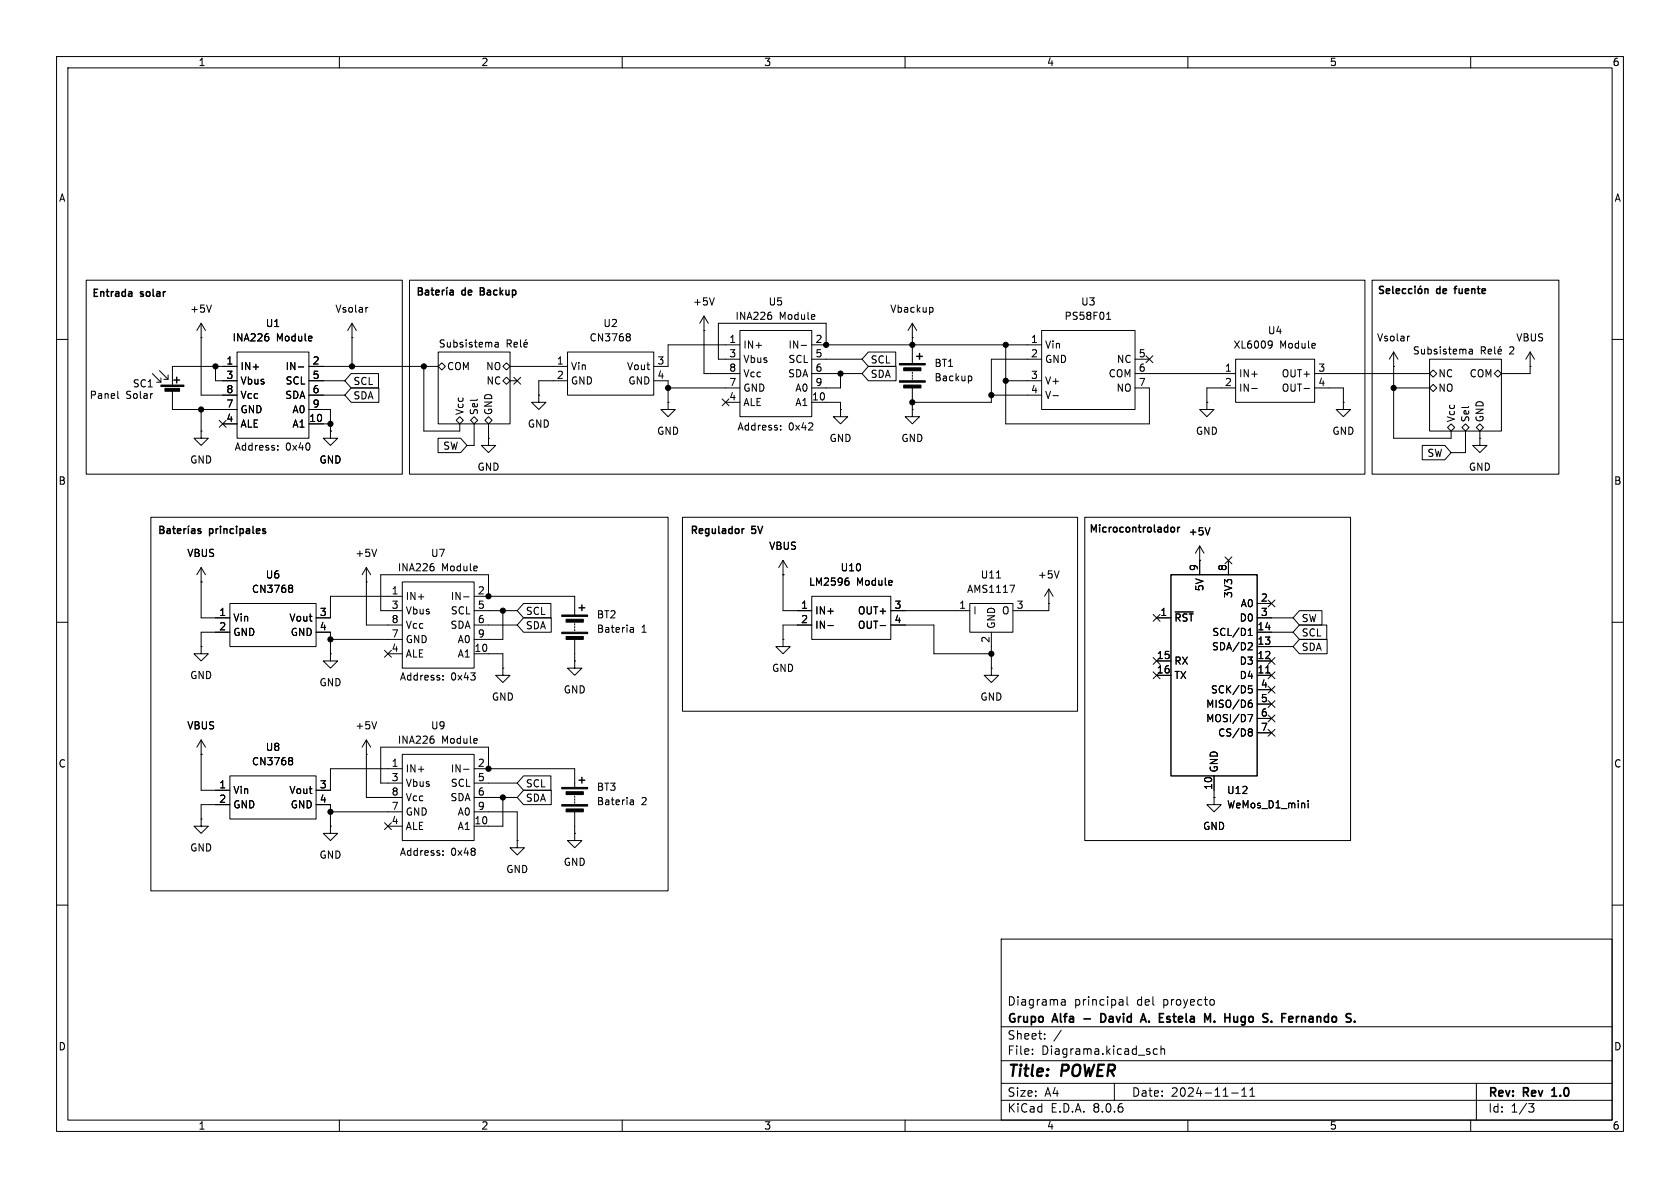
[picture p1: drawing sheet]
<svg xmlns="http://www.w3.org/2000/svg" width="297mm" height="210mm" viewBox="0 0 297 210" stroke-linecap="round" stroke-linejoin="round" font-family="sans-serif">
<g fill="none" stroke="#000" stroke-width=".18">
<path d="M10 10h277v190h-277zM12 12h273v186h-273zM60 10v2M110 10v2M160 10v2M210 10v2M260 10v2M10 60h2M15.2 49.5h55.9v34.3h-55.9zM35.6 59.7h.1M35.6 57.2v12.7h6.3M35.6 57.2l-.8 1.2"/>
<path d="M35.6 57.2l.7 1.2M37.4 53.9l-.4 1.3M47.4 59.5l.1 .2-.1 .5M62.2 59.7h.1M62.2 57.2l-.7 1.2M62.2 57.2v7.6M62.2 57.2l.8 1.2M65 54.3l-.2 .1M72.4 49.5h168.9v34.3h-168.9zM110.9 59h.3l.2 .2-.2 .3M110.9 59.5h.3M111.2 59.5l.2 .3v.2l-.1 .2-.4 .1"/>
<path d="M124.5 58.4h.1M124.5 55.9v10.1h6.3M124.5 55.9l-.8 1.3M124.5 55.9l.7 1.3M126.3 52.6l-.4 1.3M130.8 58.4h12.7v15.3h-12.7zM136.3 55.7l.1 .2-.1 .5M161.3 59.7h.1M161.3 57.2l-.8 1.2M161.3 57.2v7.1M161.3 57.2l.8 1.2M164.7 54.3l.2 .3v.3l-.2 .3"/>
<path d="M184.1 58.4h16.6v14h-16.6zM195.6 56.5h.8M195.6 55.6l.4-.4v1.3M242.6 49.5h33v34.3h-33zM249.2 59.4l-.2 .1M285 60h2M20.8 69.2v1l.2 .2M26.9 66l1.5 1.6M28.2 65.5l1.5 1.6M28.4 66.8v.8h-.7M29.7 66.3v.8h-.7M30.5 69.1v3.3h11.4"/>
<path d="M35.6 76.2v1.3h1.2l-1.2 1.2-1.3-1.2h1.3M35.6 76.2h.1M35.6 72.4v3.8M38.1 64.8v2.5h3.8M38.8 74.3l1.2 1.2M39.4 74.9h2.5M40 74.3l-1.2 1.2M41.9 62.2h12.7v15.3h-12.7zM41.9 64.8h-11.4v3.3M49.1 79.5v.1M49.1 78.8v.1M52.7 64.9h1"/>
<path d="M54.6 64.8h22.9M54.6 74.9h3.8M54.6 67.3h6.4M54.6 69.9h6.4M54.6 72.4h3.8v3.8M58.4 76.2v1.3h1.3l-1.3 1.2-1.3-1.2h1.3M58.4 76.2h.1M62.1 68.6h4.9v2.5h-4.9l-1.1-1.2zM62.1 66h4.8v2.6h-4.8l-1.1-1.3zM74.9 64.8v11.4h6.4v-1.3M77.4 77.5h4l1.1 1.2-1.1 1.3h-4zM77.5 62.2h12.7v12.7h-12.7z"/>
<path d="M77.5 64.8l.6-.7 .6 .7-.6 .6zM80.6 74.3l.7-.6 .6 .6-.6 .6zM83.2 74.3l.6-.6 .7 .6-.7 .6zM83.8 74.9v3.8h-1.3M85.7 74.3l.7-.6 .6 .6-.6 .6zM86.4 77.5v1.2h1.2l-1.2 1.3-1.3-1.3h1.3M86.4 77.5h.1M86.4 74.9v2.6M87.5 60.6h.5l.1 .8M88.1 60.8l-.4 .1-.2 .2 .2 .3 .4-.1M88.9 67.3l.6-.6 .7 .6-.7 .6zM88.9 64.8l.6-.7 .7 .7-.7 .6z"/>
<path d="M89.7 60.8l.6-.1 .1-.2-.1-.3-.6-.1v1.3M90 60.8l.4 .6M90.2 64.8h10.1M90.2 67.3h1.2M90.8 66.7l1.2 1.2M90.9 60.9l.6-.1-.1-.2-.3-.1-.2 .2v.6h.5M92 60.1v1.1l.2 .2M92 66.7l-1.2 1.2M92.6 60.9l.6-.1v-.2l-.4-.1-.2 .2 .1 .6h.5M93.1 60l-.2 .2M95.2 69.9v1.2h1.3l-1.3 1.3-1.2-1.3h1.2M95.2 69.9h.1"/>
<path d="M100.3 62.2h15.3v7.7h-15.3zM100.3 67.3h-5.1v2.6M115.6 67.3h2.5v3.8M118.1 71.1v1.3h1.3l-1.3 1.3-1.3-1.3h1.3M118.1 71.1h.1M118.1 68.6h12.7M127.7 70.5l1.2 1.2M128.3 71.1h2.5M128.9 70.5l-1.2 1.2M130.8 61h-12.7v3.8h-2.5M138 75.9v.1M138 75.2v.2"/>
<path d="M141.6 61.1h1M143.5 61h40.6M143.5 71.1h5.1v1.3M143.5 63.5h8.9M143.5 66h8.9M146 61v-3.8h-19v6.3h3.8M148.6 72.4v1.3h1.3l-1.3 1.2-1.3-1.2h1.3M148.6 72.4h.1M148.6 66v2.6h-5.1M153.5 64.8h4.9v2.5h-4.9l-1.1-1.3zM153.5 62.2h4.9v2.6h-4.9l-1.1-1.3zM161.3 72.4v1.3h1.3l-1.3 1.2-1.3-1.2h1.3"/>
<path d="M161.3 72.4h.1M161.3 65.8v.2M161.3 66.3v.2M161.3 66.8v.3M161.3 68.6v3.8M171.3 66.5h.3l.2 .2-.1 .5-.4 .1M175.3 69.9h8.8M177.8 61v13.9h25.4v-6.3h-2.5M177.8 67.3h6.3M184.1 63.5h-8.8v7.6h-14M186.1 69.9h1M200.7 63.5h2.5"/>
<path d="M200.7 66h17.7M202.6 62.9l1.2 1.2M203.8 62.9l-1.2 1.2M213.4 71.1v1.3h1.2l-1.2 1.3-1.3-1.3h1.3M213.4 71.1h.1M218.4 63.5h14v7.6h-14zM218.4 68.6h-5v2.5M221.3 68.7h1M224.4 60.3l.5 .1a.84 .84 0 0 1-.4 1.1M224.9 60.8l-.1 .2-.4 .1M230.5 68.7h1M232.4 66h20.3"/>
<path d="M232.4 68.6h5.1v2.5M237.5 71.1v1.3h1.3l-1.3 1.3-1.3-1.3h1.3M237.5 71.1h.1M246.4 64.8h.1M246.4 62.2l-.8 1.3M246.4 62.2v15.3h10.1v-1.3M246.4 62.2l.7 1.3M246.4 68.6h6.3M251.4 78.7h4l1.1 1.3-1.1 1.3h-4zM252.7 63.5h12.7v12.7h-12.7zM252.7 66l.7-.6 .6 .6-.6 .7zM252.7 68.6l.7-.7 .6 .7-.6 .6z"/>
<path d="M255.9 75.6l.6-.7 .7 .7-.7 .6zM258.4 75.6l.7-.7 .6 .7-.6 .6zM259.1 76.2v3.8h-2.6M259.8 61.8h.4l.1 .8M260.3 62l-.4 .1-.2 .2 .2 .3 .4-.1M261 75.6l.6-.7 .7 .7-.7 .6zM261.6 77.5v1.2h1.3l-1.3 1.3-1.3-1.3h1.3M261.6 77.5h.1M261.6 76.2v1.3M261.9 62l.6-.1 .1-.2-.1-.3-.6-.1v1.3M262.2 62l.4 .6M263.1 62.2l.6-.2-.1-.2-.3-.1-.2 .2v.6h.5"/>
<path d="M264.2 66l.6-.6 .6 .6-.6 .7zM264.2 61.3v1.1l.2 .2M264.8 62.2l.6-.2v-.2l-.4-.1-.2 .2 .1 .6h.5M265.3 61.2l-.2 .2M270.5 64.8h.1M270.5 62.2l-.8 1.3M270.5 62.2v3.8h-5.1M270.5 62.2l.8 1.3M26.7 91.4h91.4v66.1h-91.4zM66.6 97.1l-.4 1.3M120.6 91.4h69.9v34.3h-69.9zM138.4 99.1v8.9h5.1"/>
<path d="M138.4 99.1l-.7 1.2M138.4 99.1l.8 1.2M191.8 91.4h47v57.2h-47zM212.1 99.1h.1M212.1 96.5l-.8 1.3M212.1 96.5v5.1M212.1 96.5l.8 1.3M213.9 93.3l-.4 1.3M216.6 98.5l1.2 1.2M217.2 99.1v2.5M217.8 98.5l-1.2 1.2M10 110h2"/>
<path d="M35.6 114.3v1.3h1.2l-1.2 1.2-1.3-1.2h1.3M35.6 114.3h.1M35.6 102.9h.1M35.6 100.3v8.9h5M35.6 100.3l-.8 1.3M35.6 100.3l.7 1.3M40.6 106.7h15.3v7.6h-15.3zM40.6 111.8h-5v2.5M51.3 103.4h.2l.2 .3-.2 .3M51.3 104h.2M51.5 104l.2 .2v.3l-.1 .2h-.3M55.9 111.8h2.5v3.8"/>
<path d="M58.4 115.6v1.2h1.3l-1.3 1.3-1.3-1.3h1.3M58.4 115.6h.1M58.4 113h12.7M64.8 102.9h.1M64.8 100.3v10.2h6.3M64.8 100.3l-.8 1.3M64.8 100.3l.7 1.3M68 115l1.2 1.2M68.6 115.6h2.5M69.2 115l-1.2 1.2M71.1 102.9h12.7v15.2h-12.7zM71.1 105.4h-12.7v3.8h-2.5"/>
<path d="M76.6 100.2l.1 .2-.1 .4M78.3 119.4v.2M81.9 105.5h1M83.8 105.4h17.8v3.3M83.8 115.6h5.1v2.5M83.8 108h7.6M83.8 110.5h7.6M86.4 105.4v-3.8h-19.1v6.4h3.8M88.9 118.1v1.3h1.3l-1.3 1.3-1.3-1.3h1.3M88.9 118.1h.1M88.9 108v5h-5.1M92.6 106.7h4.8v2.5h-4.8l-1.2-1.2z"/>
<path d="M92.6 109.2h4.9v2.6h-4.9l-1.2-1.3zM101.6 116.8v1.3h1.3l-1.3 1.3-1.3-1.3h1.3M101.6 116.8h.1M101.6 110.2v.3M101.6 110.7v.3M101.6 111.3v.2M101.6 113v3.8M111.6 110.9l.3 .1 .1 .8M112 111.7l-.4 .1M112 111.2l-.4 .1M138.4 101.6h.1M138.4 113v1.3h1.3l-1.3 1.3-1.2-1.3h1.2"/>
<path d="M138.4 113h.1M143.5 105.4h14v7.6h-14zM143.5 110.5h-5.1v2.5M146.4 110.6h.9M149.7 102.2h.3M149.9 102.7l.2 .2v.3l-.2 .2M155.6 110.6h1M157.5 110.5h7.6v5.1h10.2M157.5 108h13.9M171.4 106.7h7.7v5.1h-7.7zM175.3 118.1v1.3h1.2l-1.2 1.3-1.3-1.3h1.3M175.3 118.1h.1"/>
<path d="M175.3 111.8v6.3M176.2 102.2h.7M178.5 103.4h.9l-.6 1.3M185.4 106.7h.1M185.4 104.1v3.9h-6.3M185.4 104.1l-.7 1.3M185.4 104.1l.8 1.3M187.2 100.9l-.4 1.3M203.9 118.8l1.2 1.2M203.9 108.6l1.2 1.2M203.9 116.2l1.2 1.2M204.5 109.2h2.5"/>
<path d="M204.5 119.4h2.5M204.5 116.8h2.5M205.1 118.8l-1.2 1.2M205.1 108.6l-1.2 1.2M205.1 116.2l-1.2 1.2M207.7 108.2h3.2M220.7 112.3h.7M220.7 111.4l.3-.3v1.2M220.9 113.6l.4 .1 .1 .3-.8 .9h.8M222.2 109.2h6.4M222.2 111.8h6.4M222.2 119.4h2.6"/>
<path d="M222.2 116.8h2.6M222.2 114.3h6.4M222.2 106.7h2.6M223.8 119h.7M224.2 116.2l1.2 1.2M224.2 106.1l1.2 1.2M224.2 118.8l1.2 1.2M225.4 116.2l-1.2 1.2M225.4 106.1l-1.2 1.2M225.4 118.8l-1.2 1.2M229.7 107.9h4v2.6h-4l-1.1-1.3zM229.7 110.5h4.9v2.5h-4.9l-1.1-1.2z"/>
<path d="M229.7 113h4.9v2.6h-4.9l-1.1-1.3zM285 110h2M35.6 133.4h.1M35.6 130.8l-.8 1.3M35.6 130.8v8.9h5M35.6 130.8l.7 1.3M40.6 137.2h15.3v7.6h-15.3zM51.3 133.9h.2l.2 .3-.2 .3M51.3 134.5h.2M51.5 134.5l.2 .2v.3l-.1 .1-.3 .1M64.8 133.4h.1M64.8 130.8v10.2h6.3"/>
<path d="M64.8 130.8l-.8 1.3M64.8 130.8l.7 1.3M66.6 127.6l-.4 1.2M71.1 133.4h12.7v15.2h-12.7zM71.1 135.9h-12.7v3.8h-2.5M76.6 130.7l.1 .1-.1 .5M78.3 120.1v.1M81.9 136h1M83.8 135.9h17.8v3.3M83.8 138.4h7.6M86.4 135.9v-3.8h-19.1v6.3h3.8M92.6 139.7h4.9v2.5h-4.9l-1.2-1.2z"/>
<path d="M92.6 137.2h4.8v2.5h-4.8l-1.2-1.3zM214.6 137.2v3.8M220.6 126.3h.9l-.6 1.3M220.7 121.2h.6M220.9 121.7h.3l.2 .3-.1 .4-.4 .1M220.9 124.3h.4l.1 .2-.1 .4-.4 .1M220.9 128.8h.3l.2 .3-.2 .3M220.9 129.4h.3M221.2 129.4l.2 .2v.3l-.1 .2h-.4M221.3 123.8h-.4M222.2 121.9h2.6M222.2 124.5h2.6"/>
<path d="M222.2 127h2.6M222.2 129.5h2.6M224.2 121.3l1.2 1.2M224.2 123.9l1.2 1.2M224.2 126.4l1.2 1.2M224.2 128.9l1.2 1.2M225.4 121.3l-1.2 1.2M225.4 123.9l-1.2 1.2M225.4 126.4l-1.2 1.2M225.4 128.9l-1.2 1.2M10 160h2M35.6 144.8v1.3h1.2l-1.2 1.2-1.3-1.2h1.3"/>
<path d="M35.6 144.8h.1M40.6 142.2h-5v2.6M55.9 142.2h2.5v3.9M58.4 146.1v1.2h1.3l-1.3 1.3-1.3-1.3h1.3M58.4 146.1h.1M58.4 143.5h12.7M68 145.4l1.2 1.3M68.6 146.1h2.5M69.2 145.4l-1.2 1.3M78.3 150.4v.1M78.3 151.1v.1M83.8 141h7.6"/>
<path d="M83.8 143.5h7.6v5.1M88.9 141v5.1h-5.1M91.4 148.6v1.3h1.3l-1.3 1.2-1.2-1.2h1.2M91.4 148.6h.1M101.6 147.3v1.3h1.3l-1.3 1.3-1.3-1.3h1.3M101.6 147.3h.1M101.6 140.7v.3M101.6 141.2v.3M101.6 141.7v.3M101.6 143.5v3.8M111.6 141.4l.3 .1 .1 .7M112 142.2h-.4"/>
<path d="M112 141.7l-.4 .1M214.6 141v1.2h1.3l-1.3 1.3-1.2-1.3h1.2M214.6 141h.1M231.3 141.5v.2M231.3 142v.8M285 160h2M177 166h108v32h-108zM187.7 176.8h.5l.1 .9M187.7 177.6h.6M188.3 177.1l-.6 .1M198 176.7l.5 .1v.9M198.5 177.6l-.5 .1"/>
<path d="M198.5 177.1h-.5M199.2 176.2v1.3l.3 .2M214.4 176.7l.3 .3v.4l-.3 .3M60 198v2M110 198v2M160 198v2M177 194.5h108M177 191.5h108M177 187.5h108M177 181.5h108M182.5 186.3v.1M182.5 185.5v.1"/>
<path d="M184.7 183.6v.1M184.7 182.8v.1M187.6 182.1l-1.3 2M197 191.5v3M204.6 185.5l-.4-.1-.3 .3v.4l.1 .2h.6M205.2 185.5l.3-.1 .3 .1 .1 .9M205.2 184.9v1.5M210 198v2M217.7 193.2h1.2M219.5 193.8h.9M219.5 192.7l.5-.4v1.5M221 193.8h.8"/>
<path d="M221 192.7l.4-.4v1.5M260 198v2M261 191.5v6.5M270.2 195.1h1l-.5 .6 .4 .1 .1 .5-.3 .3h-.4"/>
</g>
<g fill="none" stroke="#000" stroke-width=".3">
<path d="M195.3 179.4l-.3-.2h-.4v1.5h.4l.3-.2M202.1 179.2l.5 1.5M206.3 179.8h.5M219.7 179.7l-.3 .3v.4l.3 .3M226.6 179.9h.5M227.3 179.2h-.7v1.5M230.1 179.8l.2-.1 .4 .1 .1 .9M201.8 180.3h.7M206.3 180.1l.4 .1 .2 .2M206.9 180.5l-.2 .2-.4-.1M214.7 180.5v.2M219.5 181.1l.1 .1"/>
<path d="M274.3 193.8h.9M274.5 192.6l-.2 .1"/>
</g>
<g fill="#000" stroke="#000" stroke-width=".18">
<path d="M28.4 68.1h4.1v.2h-4.1zM29.2 68.7h2.5v.5h-2.5zM159 67.3h4.6v.3h-4.6zM159 64.3h4.6v.2h-4.6zM159.8 68.1h3v.5h-3zM159.8 65h3v.5h-3zM99.3 111.8h4.6v.2h-4.6zM99.3 108.7h4.6v.3h-4.6zM100.1 112.5h3v.5h-3zM100.1 109.5h3v.5h-3zM99.3 139.2h4.6v.2h-4.6zM100.1 140h3v.5h-3z"/>
<path d="M99.3 142.2h4.6v.3h-4.6zM100.1 143h3v.5h-3z"/>
<circle cx="35.6" cy="72.4" r=".46"/>
<circle cx="38.1" cy="64.8" r=".46"/>
<circle cx="58.4" cy="74.9" r=".46"/>
<circle cx="62.2" cy="64.8" r=".46"/>
<circle cx="74.9" cy="64.8" r=".46"/>
<circle cx="118.1" cy="68.6" r=".46"/>
<circle cx="146" cy="61" r=".46"/>
<circle cx="148.6" cy="66" r=".46"/>
<circle cx="161.3" cy="61" r=".46"/>
<circle cx="161.3" cy="71.1" r=".46"/>
<circle cx="175.3" cy="69.9" r=".46"/>
<circle cx="177.8" cy="67.3" r=".46"/>
<circle cx="177.8" cy="61" r=".46"/>
<circle cx="246.4" cy="68.6" r=".46"/>
<circle cx="58.4" cy="113" r=".46"/>
<circle cx="86.4" cy="105.4" r=".46"/>
<circle cx="88.9" cy="108" r=".46"/>
<circle cx="175.3" cy="115.6" r=".46"/>
<circle cx="86.4" cy="135.9" r=".46"/>
<circle cx="58.4" cy="143.5" r=".46"/>
<circle cx="88.9" cy="141" r=".46"/>
</g>
<g fill="none" stroke="#000" stroke-width=".25">
<path d="M23.3 51.6v.8M23.3 52.3l-.1 .1M23.3 51.8l-.1 .1M74 50.9h.4l.2 .2-.2 .4 .2 .1 .1 .3-.3 .2h-.4zM74 51.5h.4M75.2 51.4h.5l.1 .7M75.8 51.6l-.4 .1-.2 .1 .2 .3h.4M76.2 51.3h.5M76.4 50.9v1.1l.3 .1M77 51.7l.7-.1-.1-.2-.4-.1-.2 .2 .1 .6h.5M78.2 51.3v.8M78.6 51.3l-.4 .2"/>
<path d="M79 51.3v.8M79.1 50.8l-.2 .2M79.6 51.4h.5v.7M80.1 51.6l-.4 .1-.2 .1 .2 .3h.4M84.9 50.9h.4l.3 .2-.3 .4 .3 .1v.3l-.2 .2h-.5zM84.9 51.5h.4M86.2 51.4h.5v.7M86.7 51.6l-.4 .1-.2 .1 .2 .3h.4M87.9 51.4l-.4-.1-.2 .2 .1 .6h.5M88.4 50.9v1.2M88.5 51.7l.4 .4M88.9 51.3l-.5 .5"/>
<path d="M89.4 51.3l.1 .8h.3l.2-.1M90 51.3v.8M90.6 51.4l.4-.1 .2 .2-.1 .6h-.5M90.6 51.3v1.3M244.6 50.7l-.5-.1-.2 .1v.4l.6 .2 .1 .3-.3 .3-.4-.1M245.1 51.5l.6-.2-.1-.2-.3-.1-.2 .2v.6h.5M246.2 50.6v1.1l.2 .2M246.8 51.5l.6-.2v-.2l-.4-.1-.2 .2 .1 .6h.5M248.5 51.1l-.3-.1-.3 .3 .1 .5h.5M249.6 51.1l-.4-.1-.2 .3 .1 .5h.5M250.2 50.6v.1M250.2 51v.9"/>
<path d="M250.8 51.2l.1-.2 .4 .2 .1 .4-.2 .2-.3 .1-.1-.1zM251.2 50.6l-.2 .1M251.9 51.2l.2-.2 .3 .1 .1 .8M251.9 51v.9M257 51h.5M257.5 50.6l-.3 .2v1.1M258 51v.8l.3 .1 .2-.1M258.5 51v.9M259 51.5l.6-.2v-.2l-.4-.1-.2 .2 .1 .6h.5M260.2 51.2l.2-.2 .3 .1v.8M260.2 51v.9M261.2 51h.4"/>
<path d="M261.3 50.6v1.1l.3 .2M262 51.5l.6-.2v-.2l-.4-.1-.2 .2 .1 .6h.5M30.7 67.2h1M31.2 66.7v1M162.1 63h1M162.6 62.5v1M28.3 93h.4l.2 .3-.2 .3 .2 .2 .1 .3-.2 .2h-.5zM28.3 93.6h.4M29.5 93.5h.5l.1 .8M30.1 93.8h-.4l-.2 .2 .2 .3 .4-.1M30.5 93.5h.5M30.7 93v1.1l.3 .2"/>
<path d="M31.4 93.9l.6-.1-.1-.3h-.4l-.1 .1v.6h.5M32.5 93.5v.8M32.9 93.5l-.4 .2M33.3 93.5v.8M33.4 93l-.2 .2M33.9 93.5h.5v.8M34.4 93.8h-.4l-.2 .2 .2 .3 .4-.1M35.5 93.5h-.3l-.2 .1 .1 .2 .4 .1v.3h-.5M46.8 93.9l.2 .2-.2 .2M46.8 93.5h.1M131.5 93.5l-.3 .2M207.5 93.3l.1 .1-.1 .6"/>
<path d="M208.2 93.2v.9M208.6 93.2l-.4 .2M102.4 107.4h1M102.9 106.9v1.1M207 101.6h15.2v35.6h-15.2zM102.4 137.9h1M102.9 137.4v1"/>
</g>
<g font-size="2.8">
<text x="178" y="190.9">Title:</text>
<text x="187.7" y="190.9">POWER</text>
</g>
<g font-size="2.1">
<text x="178" y="178">Diagrama</text>
<text x="189.9" y="178">principal</text>
<text x="201" y="178">del</text>
<text x="205.8" y="178">proyecto</text>
<text x="178" y="184">Sheet:</text>
<text x="178" y="181.2">Grupo</text>
<text x="186.2" y="181.2">Alfa</text>
<text x="192.3" y="181.2">-</text>
<text x="195.9" y="181.2">David</text>
<text x="203.7" y="181.2">A.</text>
<text x="207.4" y="181.2">Estela</text>
<text x="216" y="181.2">M.</text>
<text x="220.2" y="181.2">Hugo</text>
<text x="227.6" y="181.2">S.</text>
<text x="231.5" y="181.2">Fernando</text>
<text x="178" y="186.7">File:</text>
<text x="184.1" y="186.7">Diagrama.kicad_sch</text>
<text x="178" y="196.9">KiCad</text>
<text x="178" y="194.1">Size:</text>
<text x="184.7" y="194.1">A4</text>
<text x="185.7" y="196.9">E.D.A.</text>
<text x="193.3" y="196.9">8.0.6</text>
<text x="200" y="194.1">Date:</text>
<text x="207" y="194.1">2024-11-11</text>
<text x="263" y="194.3">Rev:</text>
<text x="263" y="196.9">Id:</text>
<text x="267.1" y="196.9">1/3</text>
<text x="269.4" y="194.3">Rev</text>
<text x="275.1" y="194.3">1.0</text>
</g>
<g font-size="1.8">
<text x="35" y="11.9">1</text>
<text x="85" y="11.9">2</text>
<text x="135" y="11.9">3</text>
<text x="185" y="11.9">4</text>
<text x="235" y="11.9">5</text>
<text x="285" y="11.9">6</text>
<text x="10.3" y="35.9">A</text>
<text x="285.3" y="35.9">A</text>
<text x="16.1" y="52.8">Entrada</text>
<text x="24.8" y="52.8">solar</text>
<text x="81.7" y="52.6">de</text>
<text x="254" y="52.3">de</text>
<text x="33.5" y="55.5">+5V</text>
<text x="46.9" y="58">U1</text>
<text x="59.2" y="55.5">Vsolar</text>
<text x="106.6" y="58">U2</text>
<text x="122.4" y="54.2">+5V</text>
<text x="129.9" y="56.7">INA226</text>
<text x="135.8" y="54.2">U5</text>
<text x="137.7" y="56.7">Module</text>
<text x="157.3" y="55.5">Vbackup</text>
<text x="188.1" y="56.7">PS58F01</text>
<text x="191" y="54.2">U3</text>
<text x="224.1" y="59.3">U4</text>
<text x="39.9" y="64.5">1</text>
<text x="41" y="60.6">INA226</text>
<text x="42.4" y="65.6">IN+</text>
<text x="48.8" y="60.6">Module</text>
<text x="50.4" y="65.6">IN-</text>
<text x="55.2" y="64.5">2</text>
<text x="77.5" y="61.5">Subsistema</text>
<text x="78.9" y="65.6">COM</text>
<text x="85.8" y="65.6">NO</text>
<text x="98.4" y="64.5">1</text>
<text x="100.8" y="65.6">Vin</text>
<text x="104.1" y="60.6">CN3768</text>
<text x="110.7" y="65.6">Vout</text>
<text x="116.1" y="64.5">3</text>
<text x="128.8" y="60.7">1</text>
<text x="128.8" y="63.2">3</text>
<text x="128.8" y="65.8">8</text>
<text x="131.3" y="61.8">IN+</text>
<text x="131.3" y="64.4">Vbus</text>
<text x="139.3" y="61.8">IN-</text>
<text x="139.3" y="64.4">SCL</text>
<text x="144.1" y="60.7">2</text>
<text x="144.1" y="63.2">5</text>
<text x="144.1" y="65.8">6</text>
<text x="153.8" y="64.5">SCL</text>
<text x="165.1" y="65.1">BT1</text>
<text x="182.2" y="60.7">1</text>
<text x="182.2" y="63.2">2</text>
<text x="184.7" y="61.8">Vin</text>
<text x="184.7" y="64.4">GND</text>
<text x="197.3" y="64.4">NC</text>
<text x="201.2" y="63.2">5</text>
<text x="201.2" y="65.8">6</text>
<text x="216.5" y="65.8">1</text>
<text x="218" y="61.8">XL6009</text>
<text x="226.2" y="61.8">Module</text>
<text x="233" y="65.8">3</text>
<text x="243.3" y="60.6">Vsolar</text>
<text x="249.7" y="62.7">Subsistema</text>
<text x="267" y="62.7">2</text>
<text x="268" y="60.6">VBUS</text>
<text x="15.8" y="70.7">Panel</text>
<text x="22.3" y="70.7">Solar</text>
<text x="23.4" y="68.7">SC1</text>
<text x="39.9" y="67.1">3</text>
<text x="39.9" y="69.6">8</text>
<text x="42.4" y="68.2">Vbus</text>
<text x="42.4" y="70.7">Vcc</text>
<text x="50.3" y="70.7">SDA</text>
<text x="50.4" y="68.2">SCL</text>
<text x="55.2" y="67.1">5</text>
<text x="55.2" y="69.6">6</text>
<text x="62.4" y="70.8">SDA</text>
<text x="62.4" y="68.3">SCL</text>
<text x="85.9" y="68.2">NC</text>
<text x="98.4" y="67.1">2</text>
<text x="100.8" y="68.2">GND</text>
<text x="111" y="68.2">GND</text>
<text x="116.1" y="67.1">4</text>
<text x="128.8" y="70.9">4</text>
<text x="128.8" y="68.3">7</text>
<text x="131.3" y="72">ALE</text>
<text x="131.3" y="69.4">GND</text>
<text x="131.3" y="66.9">Vcc</text>
<text x="139.2" y="66.9">SDA</text>
<text x="140.5" y="72">A1</text>
<text x="140.5" y="69.4">A0</text>
<text x="143.5" y="70.9">10</text>
<text x="144.1" y="68.3">9</text>
<text x="153.8" y="67">SDA</text>
<text x="165.1" y="67.6">Backup</text>
<text x="182.2" y="67.1">3</text>
<text x="182.2" y="69.6">4</text>
<text x="184.7" y="68.2">V+</text>
<text x="184.7" y="70.7">V-</text>
<text x="195.9" y="66.9">COM</text>
<text x="197.3" y="69.4">NO</text>
<text x="201.2" y="68.3">7</text>
<text x="216.5" y="68.3">2</text>
<text x="218.9" y="66.9">IN+</text>
<text x="218.9" y="69.4">IN-</text>
<text x="226.5" y="66.9">OUT+</text>
<text x="226.5" y="69.4">OUT-</text>
<text x="233" y="68.3">4</text>
<text x="254.2" y="66.9">NC</text>
<text x="254.2" y="69.4">NO</text>
<text x="259.7" y="66.9">COM</text>
<text x="39.9" y="74.7">4</text>
<text x="39.9" y="72.1">7</text>
<text x="42.4" y="75.8">ALE</text>
<text x="42.4" y="73.3">GND</text>
<text x="51.6" y="75.8">A1</text>
<text x="51.6" y="73.3">A0</text>
<text x="54.6" y="74.7">10</text>
<text x="55.2" y="72.1">9</text>
<text x="82.1" y="73.5" transform="rotate(-90 82.1 73.5)">Vcc</text>
<text x="84.7" y="73.5" transform="rotate(-90 84.7 73.5)">Sel</text>
<text x="87.2" y="73.5" transform="rotate(-90 87.2 73.5)">GND</text>
<text x="93.2" y="75.8">GND</text>
<text x="116.1" y="77.1">GND</text>
<text x="130.3" y="76.3">Address:</text>
<text x="139.4" y="76.3">0x42</text>
<text x="211.3" y="77.1">GND</text>
<text x="235.5" y="77.1">GND</text>
<text x="257.4" y="74.7" transform="rotate(-90 257.4 74.7)">Vcc</text>
<text x="259.9" y="74.7" transform="rotate(-90 259.9 74.7)">Sel</text>
<text x="262.5" y="74.7" transform="rotate(-90 262.5 74.7)">GND</text>
<text x="33.5" y="82.1">GND</text>
<text x="41.4" y="79.9">Address:</text>
<text x="50.5" y="79.9">0x40</text>
<text x="56.4" y="82.1">GND</text>
<text x="78.3" y="79.7">SW</text>
<text x="84.3" y="83.4">GND</text>
<text x="146.6" y="78.3">GND</text>
<text x="159.3" y="78.3">GND</text>
<text x="252.2" y="81">SW</text>
<text x="259.6" y="83.4">GND</text>
<text x="10.3" y="85.9">B</text>
<text x="285.3" y="85.9">B</text>
<text x="37" y="94.7">principales</text>
<text x="121.9" y="94.7">Regulador</text>
<text x="132.9" y="94.7">5V</text>
<text x="192.4" y="94.5">Microcontrolador</text>
<text x="210.1" y="94.8">+5V</text>
<text x="33" y="98.7">VBUS</text>
<text x="62.7" y="98.7">+5V</text>
<text x="70.2" y="101.2">INA226</text>
<text x="76.1" y="98.7">U7</text>
<text x="78.1" y="101.2">Module</text>
<text x="135.9" y="97.4">VBUS</text>
<text x="148.5" y="101.2">U10</text>
<text x="211.8" y="101" transform="rotate(-90 211.8 101)">9</text>
<text x="216.9" y="101" transform="rotate(-90 216.9 101)">8</text>
<text x="44.4" y="105">CN3768</text>
<text x="46.9" y="102.5">U6</text>
<text x="69.1" y="105.2">1</text>
<text x="69.1" y="107.7">3</text>
<text x="71.6" y="106.3">IN+</text>
<text x="79.6" y="106.3">IN-</text>
<text x="84.4" y="105.2">2</text>
<text x="84.4" y="107.7">5</text>
<text x="141.5" y="107.7">1</text>
<text x="142.9" y="103.7">LM2596</text>
<text x="151.4" y="103.7">Module</text>
<text x="158" y="107.7">3</text>
<text x="169.5" y="107.7">1</text>
<text x="170.9" y="105">AMS1117</text>
<text x="173.3" y="102.5">U11</text>
<text x="179.6" y="107.7">3</text>
<text x="183.4" y="102.5">+5V</text>
<text x="213" y="104.6" transform="rotate(-90 213 104.6)">5V</text>
<text x="218" y="105.8" transform="rotate(-90 218 105.8)">3V3</text>
<text x="219.2" y="107.5">A0</text>
<text x="222.8" y="106.4">2</text>
<text x="38.7" y="109">1</text>
<text x="38.7" y="111.5">2</text>
<text x="41.1" y="110.1">Vin</text>
<text x="41.1" y="112.6">GND</text>
<text x="51.1" y="110.1">Vout</text>
<text x="51.3" y="112.6">GND</text>
<text x="56.4" y="109">3</text>
<text x="56.4" y="111.5">4</text>
<text x="69.1" y="112.8">7</text>
<text x="69.1" y="110.2">8</text>
<text x="71.6" y="108.8">Vbus</text>
<text x="71.6" y="113.9">GND</text>
<text x="71.6" y="111.4">Vcc</text>
<text x="79.5" y="111.4">SDA</text>
<text x="79.6" y="108.8">SCL</text>
<text x="80.8" y="113.9">A0</text>
<text x="84.4" y="110.2">6</text>
<text x="84.4" y="112.8">9</text>
<text x="92.9" y="108.9">SCL</text>
<text x="92.9" y="111.4">SDA</text>
<text x="105.4" y="109.5">BT2</text>
<text x="105.4" y="112.1">Bateria</text>
<text x="113.4" y="112.1">1</text>
<text x="141.5" y="110.2">2</text>
<text x="144" y="108.8">IN+</text>
<text x="144" y="111.4">IN-</text>
<text x="151.6" y="108.8">OUT+</text>
<text x="151.6" y="111.4">OUT-</text>
<text x="158" y="110.2">4</text>
<text x="172" y="108.8">I</text>
<text x="175" y="113.7" transform="rotate(-90 175 113.7)">2</text>
<text x="176.1" y="111.3" transform="rotate(-90 176.1 111.3)">GND</text>
<text x="177" y="108.8">O</text>
<text x="205" y="109">1</text>
<text x="207.5" y="110.1">~{RST}</text>
<text x="214.2" y="112.6">SCL/D1</text>
<text x="219.1" y="110.1">D0</text>
<text x="222.2" y="111.5">14</text>
<text x="222.8" y="109">3</text>
<text x="230" y="110.2">SW</text>
<text x="230" y="112.7">SCL</text>
<text x="69.1" y="115.3">4</text>
<text x="71.6" y="116.4">ALE</text>
<text x="80.8" y="116.4">A1</text>
<text x="83.8" y="115.3">10</text>
<text x="136.4" y="119">GND</text>
<text x="204.4" y="116.6">15</text>
<text x="204.4" y="119.1">16</text>
<text x="207.5" y="117.7">RX</text>
<text x="214.2" y="115.2">SDA/D2</text>
<text x="219.1" y="117.7">D3</text>
<text x="222.2" y="119.1">11</text>
<text x="222.2" y="116.6">12</text>
<text x="222.2" y="114">13</text>
<text x="230" y="115.3">SDA</text>
<text x="33.5" y="120.2">GND</text>
<text x="56.4" y="121.5">GND</text>
<text x="70.6" y="120.5">Address:</text>
<text x="79.7" y="120.5">0x43</text>
<text x="86.9" y="124.1">GND</text>
<text x="99.6" y="122.8">GND</text>
<text x="173.2" y="124.1">GND</text>
<text x="207.5" y="120.2">TX</text>
<text x="213.1" y="125.3">MISO/D6</text>
<text x="214" y="122.8">SCK/D5</text>
<text x="219.1" y="120.2">D4</text>
<text x="222.8" y="121.7">4</text>
<text x="222.8" y="124.2">5</text>
<text x="33" y="129.1">VBUS</text>
<text x="62.7" y="129.1">+5V</text>
<text x="70.2" y="131.7">INA226</text>
<text x="76.1" y="129.1">U9</text>
<text x="78.1" y="131.7">Module</text>
<text x="213.1" y="127.9">MOSI/D7</text>
<text x="215.2" y="130.4">CS/D8</text>
<text x="222.8" y="126.7">6</text>
<text x="222.8" y="129.3">7</text>
<text x="10.3" y="135.9">C</text>
<text x="44.4" y="135.5">CN3768</text>
<text x="46.9" y="132.9">U8</text>
<text x="69.1" y="135.6">1</text>
<text x="71.6" y="136.8">IN+</text>
<text x="79.6" y="136.8">IN-</text>
<text x="84.4" y="135.6">2</text>
<text x="215.5" y="136.7" transform="rotate(-90 215.5 136.7)">GND</text>
<text x="285.3" y="135.9">C</text>
<text x="38.7" y="139.4">1</text>
<text x="38.7" y="142">2</text>
<text x="41.1" y="140.6">Vin</text>
<text x="41.1" y="143.1">GND</text>
<text x="51.1" y="140.6">Vout</text>
<text x="51.3" y="143.1">GND</text>
<text x="56.4" y="139.4">3</text>
<text x="56.4" y="142">4</text>
<text x="69.1" y="138.2">3</text>
<text x="69.1" y="143.3">7</text>
<text x="69.1" y="140.7">8</text>
<text x="71.6" y="139.3">Vbus</text>
<text x="71.6" y="141.8">Vcc</text>
<text x="79.5" y="141.8">SDA</text>
<text x="79.6" y="139.3">SCL</text>
<text x="84.4" y="138.2">5</text>
<text x="84.4" y="140.7">6</text>
<text x="84.4" y="143.3">9</text>
<text x="92.9" y="141.9">SDA</text>
<text x="92.9" y="139.4">SCL</text>
<text x="105.4" y="140">BT3</text>
<text x="105.4" y="142.5">Bateria</text>
<text x="113.4" y="142.5">2</text>
<text x="214.4" y="139.7" transform="rotate(-90 214.4 139.7)">10</text>
<text x="216.8" y="140.6">U12</text>
<text x="216.8" y="143.1">WeMos_D1_mini</text>
<text x="69.1" y="145.8">4</text>
<text x="71.6" y="146.9">ALE</text>
<text x="71.6" y="144.4">GND</text>
<text x="80.8" y="146.9">A1</text>
<text x="80.8" y="144.4">A0</text>
<text x="83.8" y="145.8">10</text>
<text x="212.6" y="146.9">GND</text>
<text x="33.5" y="150.7">GND</text>
<text x="56.4" y="152">GND</text>
<text x="70.6" y="151.5">Address:</text>
<text x="79.7" y="151.5">0x48</text>
<text x="89.4" y="154.5">GND</text>
<text x="99.6" y="153.3">GND</text>
<text x="10.3" y="185.9">D</text>
<text x="285.3" y="185.9">D</text>
<text x="35" y="199.9">1</text>
<text x="85" y="199.9">2</text>
<text x="135" y="199.9">3</text>
<text x="185" y="199.9">4</text>
<text x="235" y="199.9">5</text>
<text x="285" y="199.9">6</text>
</g>
</svg>
